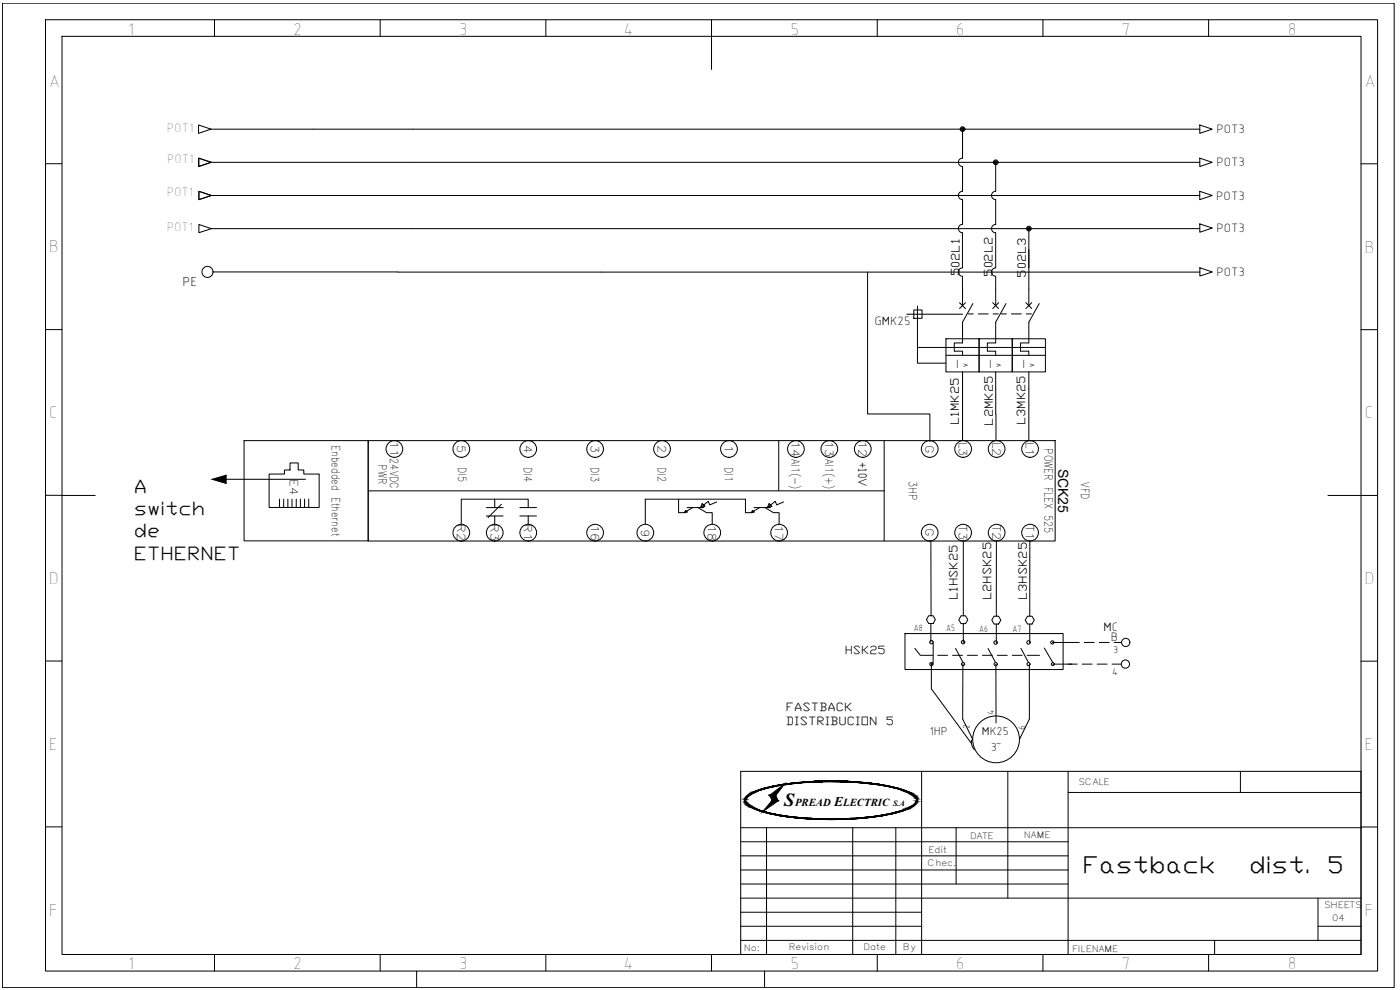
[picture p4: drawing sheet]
<svg xmlns="http://www.w3.org/2000/svg" width="420mm" height="297mm" viewBox="0 0 420 297" stroke-linecap="round" stroke-linejoin="round" font-family="sans-serif">
<g fill="none" stroke="#000" stroke-width=".3">
<path d="M.7 1h417.7v295.3h-417.7zM13.7 5.9h399.7v285.5h-399.7zM18.6 10.9h389.9v275.5h-389.9zM64.4 5.9v5M114.1 5.9v5M163.8 5.9v5M213.5 5.9v14.9M263.3 5.9v5M313 5.9v5M362.7 5.9v5M59.6 37.5l3.7 1.3-3.7 1.2zM63.4 38.8h296.7"/>
<path d="M288.9 38.8v8.6a1.27 1.27 0 0 0-1.3 1.3 1.27 1.27 0 0 0 1.3 1.3v7.4a1.26 1.26 0 0 0-1.3 1.2 1.26 1.26 0 0 0 1.3 1.3v7.4a1.26 1.26 0 0 0-1.3 1.3 1.26 1.26 0 0 0 1.3 1.2l-.1 10.6a1.26 1.26 0 0 0-1.2 1.2 1.26 1.26 0 0 0 1.3 1.3v8.8M360.1 37.5l3.7 1.3-3.7 1.2zM13.6 49.1h5M59.6 47.5l3.7 1.2-3.7 1.3zM59.7 47.5l3.7 1.2-3.7 1.3zM59.7 57.4l3.7 1.3-3.7 1.2zM63.4 48.7h296.7M63.4 58.7h296.7M298.8 48.7v8.7a1.26 1.26 0 0 0-1.2 1.2 1.26 1.26 0 0 0 1.2 1.3v7.4a1.26 1.26 0 0 0-1.2 1.3 1.26 1.26 0 0 0 1.2 1.3v10.5a1.26 1.26 0 0 0-1.2 1.2 1.26 1.26 0 0 0 1.2 1.3v8.8M360.1 57.4l3.7 1.3-3.7 1.2zM360.1 47.5l3.7 1.2-3.7 1.3zM408.5 49.1h4.9"/>
<path d="M59.7 67.4l3.7 1.2-3.7 1.2zM63.4 68.6h296.7M308.8 68.6v23.1M360.1 67.2l3.7 1.2-3.7 1.3zM13.7 98.9h4.9M63.9 81.6h296.2M260.4 81.6v42.6h18.7v8.2M272.1 94.3h16.8M274.2 93h2.5v2.5h-2.5zM275.3 91.8v12.4h38.4M288 90.8l1.8 1.8M289.8 90.8l-1.8 1.8"/>
<path d="M290.6 94.2h1.5M292 91.1l-3.1 5.6v6.2h-2.5v2.5h2.5v1.2M293.6 94.2h3M297.9 90.8l1.8 1.8M298.1 94.2h1.5M299.7 90.8l-1.8 1.8M300.5 94.2h1.5M301.9 91.1l-3.1 5.6v6.2h-2.5v2.5h2.5v1.2M303.5 94.2h3M307.9 90.8l1.7 1.8M308 94.2h1.5M309.6 90.8l-1.7 1.8"/>
<path d="M311.9 91.1l-3.1 5.6v6.2h-2.5v2.5h2.5v1.2M360.1 80.3l3.7 1.3-3.7 1.2zM408.5 98.9h4.9M275.3 104.2v4.8h8.6M283.9 101.6h9.9v10h-9.9zM283.9 106.6h29.8M288.9 111.6v20.6M293.8 101.6h10v10h-10zM298.8 111.6v12.8M303.8 101.6h9.9v10h-9.9zM308.8 111.6v20.6M73.2 132.2h37.3v30.1h-37.3z"/>
<path d="M110.5 132.2h206.2v30.1h-206.2zM233.7 132.2v15M265.4 132.2v30.1M298.9 124.4v7.8M13.7 148.6l14.9 .1M67.9 143.8h23.8M80.8 142.2h4.6v-1.2h1.6v-2.1h2.5v2.1h1.7v1.2h4.6v10.1h-15zM83.9 149.8v2.5M85.1 149.8v2.5M86.4 149.8v2.5M87.6 149.8v2.5M88.9 149.8v2.5"/>
<path d="M90.2 149.8v2.5M91.4 149.8v2.5M92.7 149.8v2.5M110.5 147.3h154.9M146 154.8h5M146 152.3h5M148.5 149.8v2.5M148.5 154.8v2.5M150.5 151.3l-4 4M156 154.8h5M156 152.3h5M158.5 152.3v-2.5h-20.1v7.5"/>
<path d="M158.5 154.8v2.5M203.7 149.8v4h1.6l2.6-1.5M205.8 153.1l.5 .5-1 .2zM206.2 152.3h5M209.5 152.3l2.5 1.5h1.7v3.5M215.1 150.6l-2.1 .9-.4-1.1-2.3 1.9 1.3-.4-.9-.8-.4 1.2M225.9 153.1l.5 .5-1 .2zM226.3 152.3h5M228 152.3l-2.6 1.5h-1.7v-4h-30v7.5M229.6 152.3l2.5 1.5h1.7v3.5M235.2 150.6l-2.1 .9-.5-1.1-2.3 1.9 1.4-.4-.9-.8-.5 1.2M398.5 148.7h14.9"/>
<path d="M279.4 162.4v22.4M289.1 162.4v22.4M299 162.5v22.4M309.1 162.5l-.1 22.4M13.7 198.3h4.9M271.6 190.1h47.5v10.8h-47.5zM274.5 194.5l1.7 2.1h3.7M278.7 184.7h1.3l.7 1.2-.7 1.2h-1.3l-.7-1.2zM279.4 187.1v5.5M279.5 198.8v7.9l11.9 16.1M280.1 192.9l-.1 6.1M281.4 196.6h3"/>
<path d="M285.9 196.6h3M286.8 194.5l2.2 4.3M288.4 184.8h1.4l.7 1.1-.7 1.2h-1.4l-.7-1.2zM289 199.2l-.1 16.5 3 6.1M289.1 187.1v5.7M290.4 196.6h2.9M294.8 196.6h3M296.5 194.6l2.3 4.2M298.3 184.9h1.4l.7 1.2-.7 1.1h-1.4l-.6-1.1zM298.9 199.3v17.6M299 187.2v5.8M299.3 196.6h3"/>
<path d="M303.8 196.6h3M306.4 194.5l2.2 4.3M308.3 196.6h3.7M308.4 184.9h1.3l.7 1.2-.7 1.1h-1.3l-.7-1.1zM308.9 199.3v16.4l-2.9 6.1M309 187.2v5.7M313.4 194.4l2.6 4.4M315.8 192.8h8.1M316 199.3h7.3M324.8 199.3h3M325.4 192.8h3M329.3 199.3h3"/>
<path d="M329.9 192.8h3M333.7 199.3h2.8M334.4 192.8h2.2M408.5 198.4h4.9M222.3 231.4h186.2v55h-186.2zM224 239.1a17.3 17.3 0 0 1 8.9-3.4 92.2 92.2 0 0 1 37.5 1 6.8 6.8 0 0 1 4.9 3.2 2.85 2.85 0 0 1-2.3 2.6 52.3 52.3 0 0 1-18.5 3.3 77.9 77.9 0 0 1-26.7-2.6 6.1 6.1 0 0 1-4.2-2.9v-.4zM224.4 239a21.3 21.3 0 0 1 9.5-3.3 91.5 91.5 0 0 1 36.4 1.2 8.1 8.1 0 0 1 4.7 2.8 2.07 2.07 0 0 1-1.6 2.3 44.2 44.2 0 0 1-16.4 3.4 84.3 84.3 0 0 1-28.4-2.1 6.8 6.8 0 0 1-4.8-3v-.6zM234.7 236.1l-2.6 3.3M276.6 231.4v55M291.6 222.1l.1 1.5 .7 1.3M302.5 231.4v38.1M320.6 231.4v55"/>
<path d="M320.6 237.8h87.9M372.3 231.4v6.4M13.7 248.1h4.9M222.3 248.3h186.2M222.3 252.6h98.3M222.3 256.8h98.3M230 248.3v38.1M255.9 248.3v38.1M268.8 248.3v38.1M286.9 248.3v16.9M408.5 248.1h4.9M222.3 277.9h54.3"/>
<path d="M222.3 269.5h186.2M222.3 261h98.3M222.3 265.2h98.3M222.3 273.7h54.3M395.5 277.9h13M395.5 269.5v12.7M64.4 286.4v5M114.1 286.4v5M125 291.4v4.9M163.8 286.4v5M213.5 286.4v5M222.3 282.2h186.2"/>
<path d="M229.5 291.4v4.9M263.3 286.4v5M313 286.4v5M362.7 286.4v5M364.5 282.2v4.2"/>
<circle cx="288.9" cy="38.7" r=".71"/>
<circle cx="288.9" cy="38.7" r=".46"/>
<circle cx="288.9" cy="38.7" r=".22"/>
<circle cx="298.8" cy="48.7" r=".71"/>
<circle cx="298.8" cy="48.7" r=".46"/>
<circle cx="298.8" cy="48.7" r=".22"/>
<circle cx="308.8" cy="68.6" r=".71"/>
<circle cx="308.8" cy="68.6" r=".46"/>
<circle cx="308.8" cy="68.6" r=".22"/>
<circle cx="62.3" cy="81.6" r="1.66"/>
<circle cx="118.4" cy="134.7" r="2.51"/>
<circle cx="138.4" cy="134.7" r="2.51"/>
<circle cx="158.5" cy="134.7" r="2.51"/>
<circle cx="178.6" cy="134.7" r="2.51"/>
<circle cx="198.7" cy="134.7" r="2.51"/>
<circle cx="218.8" cy="134.7" r="2.51"/>
<circle cx="238.9" cy="134.7" r="2.51"/>
<circle cx="248.9" cy="134.7" r="2.51"/>
<circle cx="258.9" cy="134.7" r="2.51"/>
<circle cx="279" cy="134.7" r="2.51"/>
<circle cx="289" cy="134.7" r="2.51"/>
<circle cx="299.1" cy="134.7" r="2.51"/>
<circle cx="309.1" cy="134.7" r="2.51"/>
<circle cx="138.4" cy="159.8" r="2.51"/>
<circle cx="148.5" cy="159.8" r="2.51"/>
<circle cx="158.5" cy="159.8" r="2.51"/>
<circle cx="178.6" cy="159.8" r="2.51"/>
<circle cx="193.7" cy="159.8" r="2.51"/>
<circle cx="213.8" cy="159.8" r="2.51"/>
<circle cx="233.8" cy="159.8" r="2.51"/>
<circle cx="279" cy="159.8" r="2.51"/>
<circle cx="289" cy="159.8" r="2.51"/>
<circle cx="299.1" cy="159.8" r="2.51"/>
<circle cx="309.1" cy="159.8" r="2.51"/>
<circle cx="279.5" cy="192.7" r=".52"/>
<circle cx="279.5" cy="199.3" r=".48"/>
<circle cx="289" cy="192.7" r=".52"/>
<circle cx="289" cy="199.3" r=".48"/>
<circle cx="298.8" cy="192.8" r=".52"/>
<circle cx="298.8" cy="199.3" r=".48"/>
<circle cx="308.7" cy="192.8" r=".52"/>
<circle cx="308.7" cy="199.3" r=".48"/>
<circle cx="315.8" cy="192.8" r=".5"/>
<circle cx="316" cy="199.3" r=".46"/>
<circle cx="337.8" cy="199.3" r="1.24"/>
<circle cx="337.8" cy="192.8" r="1.24"/>
<circle cx="298.9" cy="221.8" r="7"/>
</g>
<g fill="#000" stroke="#000" stroke-width=".3">
<path d="M63.7 143.8l4.2-1.2v2.5zM231 238.6l4.4-3.3-2.6 3.3zM246.9 234.3h5.1zM231.7 240.1l1.8 .2zM246.9 245.9h5.1z"/>
<path d="M223.6 239.9l.1 .2zM223.6 239.9l.1 .2z"/>
<path d="M223.6 239.9h.2zM223.6 239.9h.2z"/>
<path d="M223.6 239.7l.2 .2v-.2zM223.6 239.7l.2 .2h-.2z"/>
<path d="M223.7 239.6h.2zM223.7 239.6l.1 .1z"/>
<path d="M223.7 239.5h.3zM223.7 239.5l.2 .1h-.2z"/>
<path d="M223.8 239.4h.2zM223.8 239.4l.2 .1z"/>
<path d="M223.9 239.2h.2zM223.9 239.2l.1 .2h-.2z"/>
<path d="M224 239.1h.3zM224 239.1l.1 .1h-.2z"/>
<path d="M224.1 239h.3zM224.1 239l.2 .1h-.3z"/>
<path d="M224.2 238.8h.4zM224.1 239h.3z"/>
<path d="M224.4 238.7h.3zM224.4 238.7l.2 .1h-.4z"/>
<path d="M224.6 238.6h.3zM224.4 238.7h.3z"/>
<path d="M224.7 238.5h.4zM224.6 238.6h.3z"/>
<path d="M224.9 238.3l.2 .2 .2-.2zM224.7 238.5l.2-.2 .2 .2z"/>
<path d="M225.1 238.2h.4zM224.9 238.3h.4z"/>
<path d="M225.4 238l.1 .2 .3-.2zM225.1 238.2l.3-.2 .1 .2z"/>
<path d="M225.6 237.9h.4zM225.4 238h.4z"/>
<path d="M225.9 237.8l.1 .1 .4-.1zM225.6 237.9l.3-.1 .1 .1z"/>
<path d="M226.1 237.7h.5zM225.9 237.8h.5z"/>
<path d="M226.5 237.5l.1 .2 .4-.2zM226.1 237.7l.4-.2 .1 .2z"/>
<path d="M226.6 237.4h.6zM226.5 237.5h.5z"/>
<path d="M227.1 237.2l.1 .2 .5-.2zM226.6 237.4l.5-.2 .1 .2z"/>
<path d="M227.3 237.2h.5zM227.1 237.2h.6z"/>
<path d="M227.8 237v.2l.6-.2zM227.3 237.2l.5-.2v.2z"/>
<path d="M227.9 236.9h.7zM227.8 237h.6z"/>
<path d="M228.5 236.7l.1 .2 .6-.2zM227.9 236.9l.6-.2 .1 .2z"/>
<path d="M228.6 236.7h.7zM228.5 236.7h.7z"/>
<path d="M229.3 236.5v.2l.8-.2zM228.6 236.7l.7-.2v.2z"/>
<path d="M229.4 236.5h.8zM229.3 236.5h.8z"/>
<path d="M230.1 236.3l.1 .2 .8-.2zM229.4 236.5l.7-.2 .1 .2z"/>
<path d="M230.2 236.3h.8zM230.1 236.3h.9z"/>
<path d="M231 236.1v.2l.9-.2zM230.2 236.3l.8-.2v.2z"/>
<path d="M231 236.1h1zM231 236.1h.9z"/>
<path d="M231 238.6l1.8 .1zM230.9 238.7h1.9z"/>
<path d="M230.9 238.7l2.6 1.4-.7-1.4zM230.9 238.7l2.6 1.4h-1.8z"/>
<path d="M231.9 235.9l.1 .2 .9-.2zM231 236.1l.9-.2 .1 .2z"/>
<path d="M231.9 235.9h1zM231.9 235.9h1z"/>
<path d="M232.8 235.7l.1 .2 1-.2zM231.9 235.9l.9-.2 .1 .2z"/>
<path d="M232.9 235.7h1.1zM232.8 235.7h1.1z"/>
<path d="M233.8 235.5l.2 .2 1-.2zM232.9 235.7l.9-.2 .2 .2z"/>
<path d="M233.9 235.5h1.2zM233.8 235.5h1.2z"/>
<path d="M234.7 235.4h1.4zM233.9 235.5h1.2z"/>
<path d="M235 235.3h1.4zM234.7 235.4h1.4z"/>
<path d="M235.7 235.2h1.5zM235 235.3h1.4z"/>
<path d="M236 235.2h1.6zM235.7 235.2h1.5z"/>
<path d="M236.7 235.1h1.6zM236 235.2h1.6z"/>
<path d="M237.1 235h1.8zM236.7 235.1h1.6z"/>
<path d="M237.6 235h1.9zM237.1 235h1.8z"/>
<path d="M238.3 234.9h2zM237.6 235h1.9z"/>
<path d="M238.6 234.9h2.1zM238.3 234.9h2z"/>
<path d="M239.4 234.8h2.5zM238.6 234.9h2.1z"/>
<path d="M239.5 234.8h2.4zM239.4 234.8h2.5z"/>
<path d="M240.7 234.7h3zM239.5 234.8h2.4z"/>
<path d="M241.2 234.6h3.2zM240.7 234.7h3z"/>
<path d="M241.9 234.6h4zM241.2 234.6h3.2z"/>
<path d="M242.4 234.5h4.5zM241.9 234.6h4z"/>
<path d="M242.9 234.5h6.5zM242.4 234.5h4.5zM242.4 234.5h4.5zM242.4 234.5h4.5z"/>
<path d="M246.9 234.3h5.1zM246.9 234.3h5.1z"/>
<path d="M246.9 234.3l7.6 .1zM244.4 234.4h10.1zM244.4 234.4h10.1zM244.4 234.4h10.1z"/>
<path d="M244.4 234.4l11.6 .1zM242.9 234.5h13.1z"/>
<path d="M249.4 234.5h7zM249.4 234.5h7z"/>
<path d="M252 234.5l5 .1zM252 234.5l5 .1z"/>
<path d="M252.9 234.6h4.8zM252.9 234.6h4.8z"/>
<path d="M254.5 234.6l3.7 .1zM254.5 234.6l3.7 .1z"/>
<path d="M255.2 234.7l4.2 .1zM255.2 234.7l4.2 .1z"/>
<path d="M257 234.8h2.4zM257 234.8h2.4z"/>
<path d="M257 234.8l3.3 .1zM257 234.8l3.3 .1z"/>
<path d="M258.2 234.9h2.4zM258.2 234.9h2.4z"/>
<path d="M258.5 234.9l2.8 .1zM258.5 234.9l2.8 .1z"/>
<path d="M259.4 235h2.3zM259.4 235h2.3z"/>
<path d="M260 235l2.2 .1zM260 235l2.2 .1z"/>
<path d="M260.6 235.1l2.3 .1zM260.6 235.1l2.3 .1z"/>
<path d="M261.3 235.2h1.9zM261.3 235.2h1.9z"/>
<path d="M261.7 235.2l2.2 .1zM261.7 235.2l2.2 .1z"/>
<path d="M262.5 235.3l1.7 .1zM262.5 235.3l1.7 .1z"/>
<path d="M262.8 235.4l2.2 .1zM262.8 235.4l2.2 .1z"/>
<path d="M263.7 235.5h1.4zM263.7 235.5h1.4z"/>
<path d="M263.9 235.5l2.1 .2zM263.9 235.5l2.1 .2z"/>
<path d="M265.9 235.9h1.1zM265.9 235.9h1.1z"/>
<path d="M264.9 235.7h1.2zM264.9 235.7h1.2z"/>
<path d="M265 235.7l2 .2zM265 235.7l2 .2z"/>
<path d="M265.9 235.9l1.9 .2zM265.9 235.9l1.9 .2z"/>
<path d="M266.9 236.1h1zM266.9 236.1h1z"/>
<path d="M267 236.1l1.7 .2zM267 236.1l1.7 .2z"/>
<path d="M267.8 236.3h1zM267.8 236.3h1z"/>
<path d="M267.9 236.3l1.6 .2zM267.9 236.3l1.6 .2z"/>
<path d="M268.7 236.5h.9zM268.7 236.5h.9z"/>
<path d="M268.8 236.5l1.4 .2zM268.8 236.5l1.4 .2z"/>
<path d="M269.5 236.7h.9zM269.5 236.7h.9z"/>
<path d="M269.7 236.7l1.2 .2zM269.7 236.7l1.2 .2z"/>
<path d="M270.3 236.9l.8 .1zM270.3 236.9l.8 .1z"/>
<path d="M270.5 237l1.1 .2zM270.5 237l1.1 .2z"/>
<path d="M271 237.2h.8zM271 237.2h.8z"/>
<path d="M271.2 237.2l1 .2zM271.2 237.2l1 .2z"/>
<path d="M271.7 237.4l.7 .1zM271.7 237.4l.7 .1z"/>
<path d="M271.9 237.5l.9 .2zM271.9 237.5l.9 .2z"/>
<path d="M272.3 237.7l.7 .1zM272.3 237.7l.7 .1z"/>
<path d="M272.5 237.8l.8 .1zM272.5 237.8l.8 .1z"/>
<path d="M272.9 237.9l.6 .1zM272.9 237.9l.6 .1z"/>
<path d="M273.1 238l.7 .2zM273.1 238l.7 .2z"/>
<path d="M273.4 238.2l.5 .1zM273.4 238.2l.5 .1z"/>
<path d="M273.5 238.3l.7 .2zM273.5 238.3l.7 .2z"/>
<path d="M273.8 238.5l.5 .1zM273.8 238.5l.5 .1z"/>
<path d="M274 238.6l.5 .1zM274 238.6l.5 .1z"/>
<path d="M274.2 238.7l.4 .1zM274.2 238.7l.4 .1z"/>
<path d="M274.3 238.8l.5 .2zM274.3 238.8l.5 .2z"/>
<path d="M274.5 239l.4 .1zM274.5 239l.4 .1z"/>
<path d="M274.6 239.1l.4 .1zM274.6 239.1l.4 .1z"/>
<path d="M274.8 239.2l.3 .2zM274.8 239.2l.3 .2z"/>
<path d="M274.8 239.4l.4 .1zM274.8 239.4l.4 .1z"/>
<path d="M274.9 239.5l.3 .1zM274.9 239.5l.3 .1z"/>
<path d="M275 239.6l.3 .1zM275 239.6l.3 .1z"/>
<path d="M275 239.7l.3 .2zM275 239.7l.3 .2z"/>
<path d="M275.1 239.9h.2zM275.1 239.9h.2z"/>
<path d="M275.1 239.9l.2 .2zM275.1 239.9l.2 .2z"/>
<path d="M223.5 240.1h.2zM223.5 240.1h.2z"/>
<path d="M223.5 240.1l.3 .2zM223.5 240.1l.3 .2z"/>
<path d="M223.6 240.3h.2zM223.6 240.3h.2z"/>
<path d="M223.6 240.3l.2 .2zM223.6 240.3l.2 .2z"/>
<path d="M223.6 240.5l.3 .1zM223.6 240.5l.3 .1z"/>
<path d="M223.7 240.6l.3 .1zM223.7 240.6l.3 .1z"/>
<path d="M223.7 240.7l.3 .2zM223.7 240.7l.3 .2z"/>
<path d="M223.8 240.9l.3 .1zM223.8 240.9l.3 .1z"/>
<path d="M223.9 241l.4 .1zM223.9 241l.4 .1z"/>
<path d="M224 241.1l.4 .1zM224 241.1l.4 .1z"/>
<path d="M224.1 241.2l.5 .2zM224.1 241.2l.5 .2z"/>
<path d="M224.2 241.4l.5 .1zM224.2 241.4l.5 .1z"/>
<path d="M224.4 241.5l.5 .2zM224.4 241.5l.5 .2z"/>
<path d="M224.6 241.7l.5 .1zM224.6 241.7l.5 .1z"/>
<path d="M224.7 241.8l.6 .1zM224.7 241.8l.6 .1z"/>
<path d="M224.9 241.9l.6 .1zM224.9 241.9l.6 .1z"/>
<path d="M225.1 242l.7 .2zM225.1 242l.7 .2z"/>
<path d="M225.4 242.2l.6 .1zM225.4 242.2l.6 .1z"/>
<path d="M225.6 242.3l.8 .2zM225.6 242.3l.8 .2z"/>
<path d="M225.9 242.5h.7zM225.9 242.5h.7z"/>
<path d="M226.1 242.5l.9 .2zM226.1 242.5l.9 .2z"/>
<path d="M226.5 242.7l.7 .1zM226.5 242.7l.7 .1z"/>
<path d="M226.6 242.8l1.1 .2zM226.6 242.8l1.1 .2z"/>
<path d="M227.1 243h.7zM227.1 243h.7z"/>
<path d="M227.3 243l1.1 .2zM227.3 243l1.1 .2z"/>
<path d="M227.8 243.2l.8 .1zM227.8 243.2l.8 .1z"/>
<path d="M227.9 243.3l1.3 .2zM227.9 243.3l1.3 .2z"/>
<path d="M228.5 243.5h.8zM228.5 243.5h.8z"/>
<path d="M228.6 243.5l1.4 .2zM228.6 243.5l1.4 .2z"/>
<path d="M229.3 243.7h.9zM229.3 243.7h.9z"/>
<path d="M229.4 243.7l1.6 .2zM229.4 243.7l1.6 .2z"/>
<path d="M230.1 243.9h.9zM230.1 243.9h.9z"/>
<path d="M230.2 243.9l1.7 .2zM230.2 243.9l1.7 .2z"/>
<path d="M231.7 240.1l-.1 .2h1.9zM231.6 240.3h1.9l-4.6 3.2z"/>
<path d="M231 244.1l1 .1zM231 244.1l1 .1z"/>
<path d="M231 244.2l1.9 .1zM231 244.2l1.9 .1z"/>
<path d="M231.9 244.3h1zM231.9 244.3h1z"/>
<path d="M231.9 244.3l2 .2zM231.9 244.3l2 .2z"/>
<path d="M232.8 244.5h1.2zM232.8 244.5h1.2z"/>
<path d="M232.9 244.5l2.1 .2zM232.9 244.5l2.1 .2z"/>
<path d="M233.8 244.7h1.3zM233.8 244.7h1.3z"/>
<path d="M233.9 244.7l2.2 .2zM233.9 244.7l2.2 .2z"/>
<path d="M234.7 244.9h1.7zM234.7 244.9h1.7z"/>
<path d="M235 244.9l2.2 .1zM235 244.9l2.2 .1z"/>
<path d="M235.7 245h1.9zM235.7 245h1.9z"/>
<path d="M236 245l2.3 .1zM236 245l2.3 .1z"/>
<path d="M236.7 245.1l2.2 .1zM236.7 245.1l2.2 .1z"/>
<path d="M237.1 245.2l2.4 .1zM237.1 245.2l2.4 .1z"/>
<path d="M237.6 245.3h2.7zM237.6 245.3h2.7z"/>
<path d="M238.3 245.3l2.4 .1zM238.3 245.3l2.4 .1z"/>
<path d="M238.6 245.4h3.3zM238.6 245.4h3.3z"/>
<path d="M239.4 245.4h2.5zM239.4 245.4h2.5z"/>
<path d="M239.5 245.4l4.2 .2zM239.5 245.4l4.2 .2z"/>
<path d="M240.7 245.6h3.7zM240.7 245.6h3.7z"/>
<path d="M241.2 245.6h4.7zM241.2 245.6h4.7z"/>
<path d="M241.9 245.6l5 .1zM241.9 245.6l5 .1z"/>
<path d="M246.9 245.9h5.1zM246.9 245.9h5.1z"/>
<path d="M242.4 245.7h7zM242.4 245.7h7z"/>
<path d="M244.4 245.8h10.1zM244.4 245.8l7.6 .1z"/>
<path d="M242.9 245.7h13.1zM242.9 245.7l11.6 .1zM244.4 245.8h10.1zM244.4 245.8h10.1z"/>
<path d="M252 245.7h4.4zM249.4 245.7h6.6z"/>
<path d="M252.9 245.6h4.1zM252 245.7h4.4z"/>
<path d="M254.5 245.6h3.2zM252.9 245.6h4.1z"/>
<path d="M255.2 245.6h3zM254.5 245.6h3.2z"/>
<path d="M257 245.4h2.4zM255.2 245.6h3z"/>
<path d="M257 245.4h2.4zM257 245.4h2.4z"/>
<path d="M258.2 245.4h2.1zM257 245.4h2.4z"/>
<path d="M258.5 245.3h2.1zM258.2 245.4h2.1z"/>
<path d="M259.4 245.3h1.9zM258.5 245.3h2.1z"/>
<path d="M260 245.2h1.7zM259.4 245.3h1.9z"/>
<path d="M260.6 245.1h1.6zM260 245.2h1.7z"/>
<path d="M261.3 245h1.6zM260.6 245.1h1.6z"/>
<path d="M261.7 245h1.5zM261.3 245h1.6z"/>
<path d="M262.5 244.9h1.4zM261.7 245h1.5z"/>
<path d="M262.8 244.9h1.4zM262.5 244.9h1.4z"/>
<path d="M263.7 244.7h1.3zM262.8 244.9h1.4z"/>
<path d="M263.9 244.7h1.2zM263.7 244.7h1.3z"/>
<path d="M265.9 244.3h1.1zM265.9 244.3h1.1z"/>
<path d="M264.9 244.5h1.1zM263.9 244.7h1.2z"/>
<path d="M265 244.5h1.1zM264.9 244.5h1.1z"/>
<path d="M265.9 244.3l.2 .2 .9-.2zM265 244.5l.9-.2 .2 .2z"/>
<path d="M266.9 244.2l.1 .1 .8-.1zM265.9 244.3l1-.1 .1 .1z"/>
<path d="M267 244.1h.9zM266.9 244.2h.9z"/>
<path d="M267.8 243.9l.1 .2 .8-.2zM267 244.1l.8-.2 .1 .2z"/>
<path d="M267.9 243.9h.9zM267.8 243.9h.9z"/>
<path d="M268.7 243.7l.1 .2 .7-.2zM267.9 243.9l.8-.2 .1 .2z"/>
<path d="M268.8 243.7h.8zM268.7 243.7h.8z"/>
<path d="M269.5 243.5l.1 .2 .6-.2zM268.8 243.7l.7-.2 .1 .2z"/>
<path d="M269.7 243.5h.7zM269.5 243.5h.7z"/>
<path d="M270.3 243.3l.1 .2 .5-.2zM269.7 243.5l.6-.2 .1 .2z"/>
<path d="M270.5 243.2h.6zM270.3 243.3h.6z"/>
<path d="M271 243l.1 .2 .5-.2zM270.5 243.2l.5-.2 .1 .2z"/>
<path d="M271.2 243h.6zM271 243h.6z"/>
<path d="M271.7 242.8l.1 .2 .4-.2zM271.2 243l.5-.2 .1 .2z"/>
<path d="M271.9 242.7h.5zM271.7 242.8h.5z"/>
<path d="M272.3 242.5l.1 .2 .4-.2zM271.9 242.7l.4-.2 .1 .2z"/>
<path d="M272.5 242.5h.5zM272.3 242.5h.5z"/>
<path d="M272.9 242.3l.1 .2 .3-.2zM272.5 242.5l.4-.2 .1 .2z"/>
<path d="M273.1 242.2h.4zM272.9 242.3h.4z"/>
<path d="M273.4 242l.1 .2 .3-.2zM273.1 242.2l.3-.2 .1 .2z"/>
<path d="M273.5 241.9h.4zM273.4 242h.4z"/>
<path d="M273.8 241.8l.1 .1 .3-.1zM273.5 241.9l.3-.1 .1 .1z"/>
<path d="M274 241.7h.3zM273.8 241.8h.4z"/>
<path d="M274.2 241.5h.3zM274 241.7h.3z"/>
<path d="M274.3 241.4h.3zM274.2 241.5h.3z"/>
<path d="M274.5 241.2h.3zM274.3 241.4h.3z"/>
<path d="M274.6 241.1h.3zM274.5 241.2h.3z"/>
<path d="M274.8 241h.2zM274.8 241l.1 .1h-.3z"/>
<path d="M274.8 240.9h.3zM274.8 240.9l.2 .1h-.2z"/>
<path d="M274.9 240.7h.3zM274.9 240.7l.2 .2z"/>
<path d="M275 240.6h.2zM275 240.6l.2 .1h-.3z"/>
<path d="M275 240.5h.3zM275 240.5l.2 .1z"/>
<path d="M275.1 240.3h.2zM275.1 240.3h.2z"/>
<path d="M275.1 240.3l.2 .2zM275.1 240.3l.2 .2z"/>
<path d="M275.1 240.1l.2 .2zM275.1 240.1l.2 .2z"/>
</g>
<g font-size="7">
<text x="324.8" y="262.1">Fastback</text>
<text x="374.9" y="262.1">dist.</text>
<text x="398.3" y="262.1">5</text>
</g>
<g font-size="5.6">
<text x="40.1" y="148">A</text>
<text x="40.2" y="154.6">switch</text>
<text x="40.1" y="161.2">de</text>
<text x="40.1" y="167.9">ETHERNET</text>
</g>
<text font-size="5.5" x="235.4" y="242">S</text>
<g font-size="5.4">
<text x="38.3" y="10.4">1</text>
<text x="88" y="10.4">2</text>
<text x="137.7" y="10.4">3</text>
<text x="187.1" y="10.4">4</text>
<text x="237.2" y="10.4">5</text>
<text x="286.8" y="10.4">6</text>
<text x="336.5" y="10.4">7</text>
<text x="386.5" y="10.4">8</text>
<text x="14.6" y="26">A</text>
<text x="409.5" y="26">A</text>
<text x="14.6" y="75.8">B</text>
<text x="409.5" y="75.8">B</text>
<text x="14.6" y="125.5">C</text>
<text x="409.5" y="125.5">C</text>
<text x="14.6" y="175.2">D</text>
<text x="409.5" y="175.2">D</text>
<text x="14.7" y="225">E</text>
<text x="409.5" y="225">E</text>
<text x="14.7" y="274.7">F</text>
<text x="409.5" y="274.7">F</text>
<text x="38.3" y="290.9">1</text>
<text x="88" y="290.9">2</text>
<text x="137.7" y="290.9">3</text>
<text x="187.1" y="290.9">4</text>
<text x="237.2" y="290.9">5</text>
<text x="286.8" y="290.9">6</text>
<text x="336.5" y="290.9">7</text>
<text x="386.5" y="290.9">8</text>
</g>
<text font-size="4.2" x="317.5" y="140.6" transform="rotate(90 317.5 140.6)">SCK25</text>
<text font-size="4.1" x="54.8" y="85.9">PE</text>
<text font-size="4" x="250.4" y="242">E</text>
<g font-size="3.8">
<text x="50.1" y="39.5">POT1</text>
<text x="365" y="40">POT3</text>
<text x="50.2" y="49">POT1</text>
<text x="365" y="50">POT3</text>
<text x="50.1" y="58.8">POT1</text>
<text x="365" y="59.9">POT3</text>
<text x="50.1" y="69.3">POT1</text>
<text x="365" y="69.7">POT3</text>
<text x="365.1" y="82.8">POT3</text>
<text x="262.5" y="97.5">GMK25</text>
<text x="286.9" y="110.3">I &gt;</text>
<text x="296.9" y="110.3">I &gt;</text>
<text x="306.8" y="110.3">I &gt;</text>
<text x="331.2" y="189.3">MC</text>
<text x="333.4" y="192.3">B</text>
</g>
<g font-size="3.6">
<text x="279" y="220.4">1HP</text>
<text x="294.7" y="220.7">MK25</text>
<text x="297.3" y="225.3">3~</text>
</g>
<g font-size="3.5">
<text x="288" y="83" transform="rotate(-90 288 83)">502L1</text>
<text x="297.8" y="83.1" transform="rotate(-90 297.8 83.1)">502L2</text>
<text x="307.9" y="83.3" transform="rotate(-90 307.9 83.3)">502L3</text>
<text x="287.7" y="127.5" transform="rotate(-90 287.7 127.5)">L1MK25</text>
<text x="297.9" y="127.7" transform="rotate(-90 297.9 127.7)">L2MK25</text>
<text x="307.6" y="127.6" transform="rotate(-90 307.6 127.6)">L3MK25</text>
<text x="287.3" y="180.1" transform="rotate(-90 287.3 180.1)">L1HSK25</text>
<text x="297.5" y="180.1" transform="rotate(-90 297.5 180.1)">L2HSK25</text>
<text x="308.2" y="180.1" transform="rotate(-90 308.2 180.1)">L3HSK25</text>
<text x="235.8" y="213.3">FASTBACK</text>
<text x="235.8" y="217.5">DISTRIBUCION</text>
<text x="265.9" y="217.5">5</text>
</g>
<g font-size="3.4">
<text x="99.6" y="133.6" transform="rotate(90 99.6 133.6)">Enbedded Ethernet</text>
<text x="117.1" y="132.3" transform="rotate(90 117.1 132.3)">1124VDC</text>
<text x="137.2" y="133.5" transform="rotate(90 137.2 133.5)">5</text>
<text x="157.3" y="133.5" transform="rotate(90 157.3 133.5)">4</text>
<text x="177.3" y="133.5" transform="rotate(90 177.3 133.5)">3</text>
<text x="197.4" y="133.5" transform="rotate(90 197.4 133.5)">2</text>
<text x="217.5" y="133.5" transform="rotate(90 217.5 133.5)">1</text>
<text x="237.6" y="132.3" transform="rotate(90 237.6 132.3)">14AI1(-)</text>
<text x="247.6" y="132.3" transform="rotate(90 247.6 132.3)">13AI1(+)</text>
<text x="257.7" y="132.3" transform="rotate(90 257.7 132.3)">12 +10V</text>
<text x="277.8" y="133.5" transform="rotate(90 277.8 133.5)">G</text>
<text x="287.8" y="132.5" transform="rotate(90 287.8 132.5)">L3</text>
<text x="297.8" y="132.5" transform="rotate(90 297.8 132.5)">L2</text>
<text x="307.9" y="132.5" transform="rotate(90 307.9 132.5)">L1</text>
<text x="313.5" y="134.5" transform="rotate(90 313.5 134.5)">POWER FLEX 525</text>
<text x="87" y="143.8" transform="rotate(90 87 143.8)">E4</text>
<text x="113.6" y="139.3" transform="rotate(90 113.6 139.3)">PWR</text>
<text x="137.5" y="140.1" transform="rotate(90 137.5 140.1)">DI5</text>
<text x="157.3" y="140" transform="rotate(90 157.3 140)">DI4</text>
<text x="177.3" y="140" transform="rotate(90 177.3 140)">DI3</text>
<text x="197.4" y="140" transform="rotate(90 197.4 140)">DI2</text>
<text x="217.5" y="140" transform="rotate(90 217.5 140)">DI1</text>
<text x="272.7" y="144.4" transform="rotate(90 272.7 144.4)">3HP</text>
<text x="324.4" y="144.7" transform="rotate(90 324.4 144.7)">VFD</text>
<text x="137.2" y="157.4" transform="rotate(90 137.2 157.4)">R2</text>
<text x="147.2" y="157.4" transform="rotate(90 147.2 157.4)">R3</text>
<text x="157.3" y="157.4" transform="rotate(90 157.3 157.4)">R1</text>
<text x="177.3" y="157.4" transform="rotate(90 177.3 157.4)">16</text>
<text x="192.4" y="158.6" transform="rotate(90 192.4 158.6)">9</text>
<text x="212.5" y="157.4" transform="rotate(90 212.5 157.4)">18</text>
<text x="232.6" y="157.4" transform="rotate(90 232.6 157.4)">17</text>
<text x="277.8" y="158.6" transform="rotate(90 277.8 158.6)">G</text>
<text x="287.8" y="157.6" transform="rotate(90 287.8 157.6)">T3</text>
<text x="297.8" y="157.6" transform="rotate(90 297.8 157.6)">T2</text>
<text x="307.9" y="157.6" transform="rotate(90 307.9 157.6)">T1</text>
<text x="253.5" y="196.4">HSK25</text>
</g>
<g font-size="3.2">
<text x="238.6" y="242">PREAD</text>
<text x="253.1" y="242">LECTRIC</text>
</g>
<g font-size="3.1">
<text x="334" y="196">3</text>
<text x="333.7" y="202.5">4</text>
</g>
<g font-size="2.9">
<text x="274.2" y="189.4">A8</text>
<text x="284" y="189.5">A5</text>
<text x="293.9" y="189.6">A6</text>
<text x="303.9" y="189.6">A7</text>
<text x="298.3" y="214.6" transform="rotate(-90 298.3 214.6)">4</text>
<text x="291" y="218.8" transform="rotate(-90 291 218.8)">2</text>
<text x="307.7" y="219.1" transform="rotate(-90 307.7 219.1)">6</text>
</g>
<g font-size="2.7">
<text x="323.6" y="235.5">SCALE</text>
<text x="291.1" y="251.6">DATE</text>
<text x="307.3" y="251.4">NAME</text>
<text x="278.6" y="255.8">Edit</text>
<text x="278.4" y="259.8">Chec.</text>
<text x="397.4" y="272.4">SHEETS</text>
<text x="399.8" y="276.4">04</text>
<text x="223.2" y="285.2">No:</text>
<text x="236.8" y="284.9">Revision</text>
<text x="259.1" y="285.1">Date</text>
<text x="270.9" y="285">By</text>
<text x="321.8" y="285.8">FILENAME</text>
</g>
<text font-size="2.4" x="268" y="242">S.A</text>
<text font-size=".3" x="309.1" y="132.2" transform="rotate(90 309.1 132.2)">VFD-PF40</text>
</svg>
